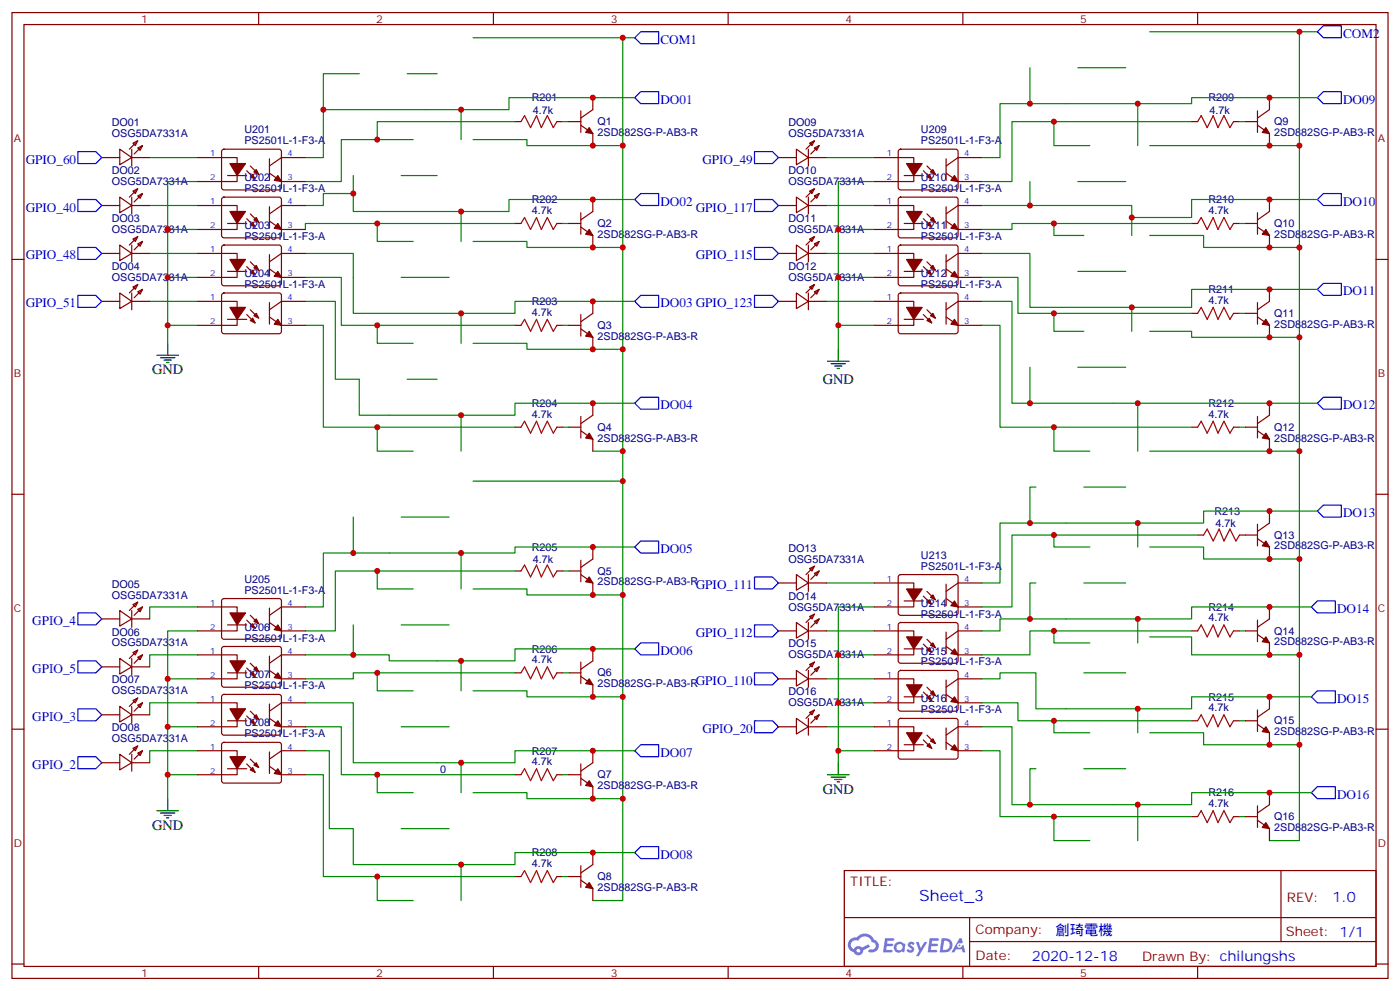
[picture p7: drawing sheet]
<svg xmlns="http://www.w3.org/2000/svg" width="412mm" height="292mm" viewBox="0 0 412 292" stroke-linecap="round" stroke-linejoin="round" font-family="sans-serif">
<g fill="none" stroke="#870000" stroke-width=".35">
<path d="M3.5 3.7h405.4v284.3h-405.4zM7.1 7.2h398.2v277.3h-398.2zM76.2 3.7v3.5M145.3 3.7v3.5M214.5 3.7v3.5M283.6 3.7v3.5M352.8 3.7v3.5M3.5 76.4h3.6M405.3 76.4h3.6M3.5 145.5h3.6M405.3 145.5h3.6M3.5 214.7h3.6"/>
<path d="M405.3 214.7h3.6M248.7 256.3h156.6v28.2h-156.6zM377.3 256.3v20.9M248.7 270.1h156.5M285.6 277.2h119.6M285.6 270.1v14.2M3.5 283.8h3.6M76.2 284.5v3.5M145.3 284.5v3.5M214.5 284.5v3.5M283.6 284.5v3.5M352.8 284.5v3.5"/>
<path d="M405.3 283.8h3.6"/>
</g>
<g fill="#5487ff">
<path d="M267.7 277.5a1.22 1.22 0 0 1 1.7 .2l-.4 .6a.47 .47 0 0 0-.3-.4 .47 .47 0 0 0-.5 .2l.1 .2a1.14 1.14 0 0 1 .8 1.8 1.14 1.14 0 0 1-1.9 0l-.2-.2 .5-.6 .7 .5a.29 .29 0 0 0 .3-.3 .29 .29 0 0 0-.2-.3 1.04 1.04 0 0 1-.6-1.7z"/>
<path d="M260.7 276.2h2.4l.3 .2-.2 .5-1.8 .1-.1 .8h1.5l.3 .4-.3 .4h-1.6l-.2 1.1h1.7l.2 .3-.2 .3-2.6 .1z"/>
<path d="M273.8 276.2h2.4l.3 .2-.1 .5-1.8 .1-.2 .8h1.6l.3 .4-.4 .4-1.6-.1-.1 1.1 1.7 .1 .2 .3-.2 .3-2.6 .1z"/>
<path d="M282.6 276.2h.7l.3 1.3-.6 .3a.69 .69 0 0 0-1 .3 .69 .69 0 0 0 .4 .9 .69 .69 0 0 0 .9-.6l.5-.2 .6 2.2h-.8l-.2-.9h-1.8l-.5 .9h-.8z"/>
<path d="M269.8 277.3h.8l.6 1.8 1.1-1.8h.9l-2.6 4.2h-.8l.9-1.5z"/>
<path d="M277.4 276.2l-.6 4.2h1.3a2.11 2.11 0 0 0 2.5-2.1 2.11 2.11 0 0 0-2.5-2.1zM278.1 277a1.39 1.39 0 0 1 1.7 1.4 1.39 1.39 0 0 1-1.8 1.2h-.3z"/>
<path d="M263.7 277.8a1.54 1.54 0 0 0-.1 2.2 1.54 1.54 0 0 0 2.2 .1l.6 .3 .3-2.3-.2-.3h-.4a1.49 1.49 0 0 0-2.4 0zM264 278.8a.94 .94 0 0 1 1.8 0 .94 .94 0 0 1-1.8 0z"/>
<path d="M250.4 276.6a2.18 2.18 0 0 0 1.1 3.7 1.44 1.44 0 0 0 1.6 .9 1.44 1.44 0 0 0 1.2-1.4l2-1.1-.5-.7-1.9 1a1.47 1.47 0 0 0-2.4 .4 1.39 1.39 0 0 1-.7-1.9 1.39 1.39 0 0 1 2-.5 2.12 2.12 0 0 1 2.2-1.3 2.12 2.12 0 0 1 1.9 1.7 1.14 1.14 0 0 1 1.1 1.4 1.14 1.14 0 0 1-1.7 .7 .43 .43 0 0 0-.5 .4 .43 .43 0 0 0 .4 .5 1.98 1.98 0 0 0 2.5-1.2 1.98 1.98 0 0 0-1.2-2.6 3.1 3.1 0 0 0-5.3-.6l-.9 .1zM252.3 279.9a.55 .55 0 0 1 1.1 0 .55 .55 0 0 1-1.1 0z"/>
<circle cx="282.6" cy="278.3" r=".26"/>
</g>
<g fill="none" stroke="#a10000" stroke-width=".35">
<path d="M153.5 35.8l1-1.8 1.8 3.6 1.7-3.6 1.5 3.6 1.7-3.6 1.8 3.6 1-1.8M352.8 35.8l1-1.8 1.8 3.6 1.8-3.6 1.4 3.6 1.7-3.6 1.8 3.6 1.1-1.8M153.5 65.8l1-1.8 1.8 3.6 1.7-3.6 1.5 3.6 1.7-3.6 1.8 3.6 1-1.8M352.8 65.8l1-1.8 1.8 3.6 1.8-3.6 1.4 3.6 1.7-3.6 1.8 3.6 1.1-1.8M153.5 95.8l1-1.8 1.8 3.5 1.7-3.5 1.5 3.5 1.7-3.5 1.8 3.5 1-1.7M352.8 92.3l1-1.8 1.8 3.5 1.8-3.5 1.4 3.5 1.7-3.5 1.8 3.5 1.1-1.7M153.5 125.8l1-1.8 1.8 3.5 1.7-3.5 1.5 3.5 1.7-3.5 1.8 3.5 1-1.7M352.8 125.8l1-1.8 1.8 3.5 1.8-3.5 1.4 3.5 1.7-3.5 1.8 3.5 1.1-1.7M354.5 157.5l1.1-1.7 1.8 3.5 1.7-3.5 1.4 3.5 1.8-3.5 1.8 3.5 1-1.8M153.5 168.1l1-1.8 1.8 3.6 1.7-3.6 1.5 3.6 1.7-3.6 1.8 3.6 1-1.8M153.5 198.1l1-1.8 1.8 3.5 1.7-3.5 1.5 3.5 1.7-3.5 1.8 3.5 1-1.7M352.8 185.7l1-1.7 1.8 3.5 1.8-3.5 1.4 3.5 1.7-3.5 1.8 3.5 1.1-1.8"/>
<path d="M352.8 212.2l1-1.8 1.8 3.6 1.8-3.6 1.4 3.6 1.7-3.6 1.8 3.6 1.1-1.8M153.5 228.1l1-1.8 1.8 3.5 1.7-3.5 1.5 3.5 1.7-3.5 1.8 3.5 1-1.7M153.5 258.1l1-1.8 1.8 3.5 1.7-3.5 1.5 3.5 1.7-3.5 1.8 3.5 1-1.7M352.8 240.4l1-1.7 1.8 3.5 1.8-3.5 1.4 3.5 1.7-3.5 1.8 3.5 1.1-1.8"/>
</g>
<g fill="none" stroke="#870000" stroke-width=".35">
<path d="M151.7 35.8h1.8M164 35.8h1.8M167.6 35.8h3.5M171.1 36.9l3.5 2.4v3.6M171.1 32.6v6.4M174.6 28.8v3.5l-3.5 2.4M351 35.8h1.8M363.4 35.8h1.7M366.9 35.8h3.5M370.4 36.9l3.5 2.4v3.6M370.4 32.6v6.4M373.9 28.8v3.5l-3.5 2.4"/>
<path d="M30 46.4h5.3M35.3 43.9l3.5 2.5-3.5 2.1zM35.3 58l3.5 2.5-3.5 2.1zM38.8 46.4h5.3M38.8 43.9v5M38.8 58v5M39.2 42.2l1.4-.7-.7 1.4zM39.2 56.3l1.4-.7-.7 1.4zM40.6 43.6l1.4-.7-.7 1.4zM40.6 57.7l1.4-.7-.7 1.4zM40.6 41.5l-2.5 2.4M40.6 55.6l-2.5 2.4"/>
<path d="M42 42.9l-2.5 2.4M42 57l-2.5 2.4M58.2 46.4h11.6v7h-11.6M65.5 44.1l.5-.2 16.5 .1 .4 .6-.1 10.9-.6 .4-16.5-.1-.4-.6v-10.6zM65.5 58.2l.5-.2 16.5 .1 .4 .6-.1 10.9-.6 .4h-16.5l-.4-.7v-10.6zM67 51.7h5.7M72.7 50.3l2.4 2.4M73.7 48.9l2.5 2.4M79.4 51l3.5 2.4h7.1M79.4 46.7v6.4M90 46.4h-7.1l-3.5 2.5M174.6 58.7v3.6l-3.5 2.4"/>
<path d="M229.3 46.4h5.3M234.6 43.9l3.5 2.5-3.5 2.1zM234.6 58l3.5 2.5-3.5 2.1zM238.1 46.4h5.3M238.1 43.9v5M238.1 58v5M238.5 42.2l1.4-.7-.7 1.4zM238.5 56.3l1.4-.7-.7 1.4zM239.9 43.6l1.4-.7-.7 1.4zM239.9 57.7l1.4-.7-.7 1.4zM239.9 41.5l-2.5 2.4M239.9 55.6l-2.5 2.4"/>
<path d="M241.3 42.9l-2.5 2.4M241.3 57l-2.5 2.4M257.5 46.4h11.7v7h-11.7M264.8 44.1l.5-.2 16.5 .1 .4 .6v10.9l-.7 .4-16.5-.1-.4-.6v-10.6zM264.8 58.2l.5-.2 16.5 .1 .4 .6v10.9l-.7 .4h-16.5l-.4-.7v-10.6zM266.3 51.7h5.7M272 50.3l2.5 2.4M273 48.9l2.5 2.4M278.7 51l3.5 2.4h7.1M278.7 46.7v6.4M289.3 46.4h-7.1l-3.5 2.5M373.9 58.7v3.6l-3.5 2.4"/>
<path d="M30 60.5h5.3M30 74.6h5.3M35.3 72.1l3.5 2.5-3.5 2.1zM38.8 72.1v5M38.8 60.5h5.3M38.8 74.6h5.3M39.2 70.4l1.4-.7-.7 1.4zM40.6 71.8l1.4-.7-.7 1.4zM40.6 69.7l-2.5 2.4M42 71.1l-2.5 2.5M58.2 60.5h11.6v7.1h-11.6M58.2 74.6h11.6v7.1h-11.6"/>
<path d="M65.5 72.3l.5-.2 16.5 .1 .4 .6-.1 10.9-.6 .4h-16.5l-.4-.7v-10.6zM67 65.8h5.7M67 79.9h5.7M72.7 64.4l2.4 2.5M72.7 78.5l2.4 2.5M73.7 63l2.5 2.4M73.7 77.1l2.5 2.5M79.4 60.9v6.3M79.4 75v6.3M79.4 65.1l3.5 2.5h7.1M79.4 79.2l3.5 2.5h7.1M90 60.5h-7.1l-3.5 2.5"/>
<path d="M90 74.6h-7.1l-3.5 2.5M151.7 65.8h1.8M164 65.8h1.8M167.6 65.8h3.5M171.1 66.9l3.5 2.4v3.5M171.1 62.6v6.4M229.3 60.5h5.3M229.3 74.6h5.3M234.6 72.1l3.5 2.5-3.5 2.1zM238.1 60.5h5.3M238.1 74.6h5.3M238.1 72.1v5"/>
<path d="M238.5 70.4l1.4-.7-.7 1.4zM239.9 71.8l1.4-.7-.7 1.4zM239.9 69.7l-2.5 2.4M241.3 71.1l-2.5 2.5M257.5 60.5h11.7v7.1h-11.7M257.5 74.6h11.7v7.1h-11.7M264.8 72.3l.5-.2 16.5 .1 .4 .6v10.9l-.7 .4h-16.5l-.4-.7v-10.6zM266.3 65.8h5.7M266.3 79.9h5.7M272 64.4l2.5 2.5M272 78.5l2.5 2.5M273 63l2.5 2.4"/>
<path d="M273 77.1l2.5 2.5M278.7 65.1l3.5 2.5h7.1M278.7 79.2l3.5 2.5h7.1M278.7 60.9v6.3M278.7 75v6.3M289.3 60.5h-7.1l-3.5 2.5M289.3 74.6h-7.1l-3.5 2.5M351 65.8h1.8M363.4 65.8h1.7M366.9 65.8h3.5M370.4 66.9l3.5 2.4v3.5M370.4 62.6v6.4"/>
<path d="M30 88.7h5.3M35.3 86.3l3.5 2.4-3.5 2.1zM38.8 86.3v4.9M38.8 88.7h5.3M39.2 84.5l1.4-.7-.7 1.4zM40.6 85.9l1.4-.7-.7 1.4zM40.6 83.8l-2.5 2.5M42 85.2l-2.5 2.5M58.2 88.7h11.6v7.1h-11.6M65.5 86.5l.5-.2h16.5l.4 .7-.1 10.8-.6 .4h-16.5l-.4-.7v-10.5zM67 94h5.7M72.7 92.6l2.4 2.5"/>
<path d="M73.7 91.2l2.5 2.5M79.4 93.3l3.5 2.5h7.1M79.4 89.1v6.3M90 88.7h-7.1l-3.5 2.5M151.7 95.8h1.8M164 95.8h1.8M167.6 95.8h3.5M171.1 96.8l3.5 2.5v3.5M171.1 92.6v6.4M174.6 88.7v3.6l-3.5 2.4M229.3 88.7h5.3M234.6 86.3l3.5 2.4-3.5 2.1z"/>
<path d="M238.1 88.7h5.3M238.1 86.3v4.9M238.5 84.5l1.4-.7-.7 1.4zM239.9 85.9l1.4-.7-.7 1.4zM239.9 83.8l-2.5 2.5M241.3 85.2l-2.5 2.5M257.5 88.7h11.7v7.1h-11.7M264.8 86.5l.5-.2h16.5l.4 .7v10.8l-.7 .4h-16.5l-.4-.7v-10.5zM266.3 94h5.7M272 92.6l2.5 2.5M273 91.2l2.5 2.5M278.7 93.3l3.5 2.5h7.1"/>
<path d="M278.7 89.1v6.3M289.3 88.7h-7.1l-3.5 2.5M351 92.3h1.8M363.4 92.3h1.7M366.9 92.3h3.5M370.4 93.3l3.5 2.5v3.5M370.4 89.1v6.3M373.9 85.2v3.5l-3.5 2.5M174.6 118.7v3.5l-3.5 2.5M373.9 118.7v3.5l-3.5 2.5M151.7 125.8h1.8M164 125.8h1.8"/>
<path d="M167.6 125.8h3.5M171.1 126.8l3.5 2.5v3.5M171.1 122.6v6.3M351 125.8h1.8M363.4 125.8h1.7M366.9 125.8h3.5M370.4 126.8l3.5 2.5v3.5M370.4 122.6v6.3M352.8 157.5h1.7M365.1 157.5h5.3M370.4 158.6l3.5 2.4v3.6M370.4 154.3v6.4"/>
<path d="M373.9 150.5v3.5l-3.5 2.5M35.3 179.7l3.5 2.5-3.5 2.1zM38.8 179.7v5M39.2 178l1.4-.7-.7 1.4zM40.6 179.4l1.4-.7-.7 1.4zM40.6 177.3l-2.5 2.4M42 178.7l-2.5 2.5M58.2 178.7h11.6v7h-11.6M65.5 176.4l.5-.2 16.5 .1 .4 .6-.1 10.9-.6 .4-16.5-.1-.4-.6v-10.6zM79.4 179v6.4M90 178.7h-7.1l-3.5 2.5M151.7 168.1h1.8"/>
<path d="M164 168.1h1.8M167.6 168.1h3.5M171.1 169.2l3.5 2.4v3.6M171.1 164.9v6.4M174.6 161v3.6l-3.5 2.4M229.3 171.6h5.3M234.6 169.2l3.5 2.4-3.5 2.1zM238.1 169.2v4.9M238.1 171.6h5.3M238.5 167.4l1.4-.7-.7 1.4zM239.9 168.8l1.4-.7-.7 1.4zM239.9 166.7l-2.5 2.5"/>
<path d="M241.3 168.1l-2.5 2.5M257.5 171.6h11.7v7.1h-11.7M264.8 169.4l.5-.2h16.5l.4 .7v10.8l-.7 .5-16.5-.1-.4-.7v-10.5zM266.3 176.9h5.7M272 175.5l2.5 2.5M273 174.1l2.5 2.5M278.7 176.2l3.5 2.5h7.1M278.7 172v6.3M289.3 171.6h-7.1l-3.5 2.5M373.9 178.7v3.5l-3.5 2.5M30 182.2h5.3M30 196.3h5.3"/>
<path d="M35.3 193.9l3.5 2.4-3.5 2.1zM38.8 193.9v4.9M38.8 182.2h5.3M38.8 196.3h5.3M39.2 192.1l1.4-.7-.7 1.4zM40.6 193.5l1.4-.7-.7 1.4zM40.6 191.4l-2.5 2.5M42 192.8l-2.5 2.5M58.2 192.8h11.6v7h-11.6M65.5 190.5l.5-.2 16.5 .1 .4 .6-.1 10.9-.6 .4h-16.5l-.4-.7v-10.6zM67 198.1h5.7M67 184h5.7"/>
<path d="M72.7 182.6l2.4 2.4M72.7 196.7l2.4 2.4M73.7 181.2l2.5 2.4M73.7 195.3l2.5 2.4M79.4 183.3l3.5 2.4h7.1M79.4 197.4l3.5 2.4h7.1M79.4 193.1v6.4M90 192.8h-7.1l-3.5 2.5M151.7 198.1h1.8M164 198.1h1.8M167.6 198.1h3.5M171.1 199.1l3.5 2.5v3.5"/>
<path d="M171.1 194.9v6.4M174.6 191v3.6l-3.5 2.4M229.3 185.7h5.3M229.3 199.8h5.3M234.6 183.3l3.5 2.4-3.5 2.2zM234.6 197.4l3.5 2.4-3.5 2.2zM238.1 185.7h5.3M238.1 183.3v4.9M238.1 197.4v4.9M238.1 199.8h5.3M238.5 181.5l1.4-.7-.7 1.4zM238.5 195.6l1.4-.7-.7 1.4z"/>
<path d="M239.9 182.9l1.4-.7-.7 1.4zM239.9 197l1.4-.7-.7 1.4zM239.9 180.8l-2.5 2.5M239.9 194.9l-2.5 2.5M241.3 182.2l-2.5 2.5M241.3 196.3l-2.5 2.5M257.5 185.7h11.7v7.1h-11.7M257.5 199.8h11.7v7.1h-11.7M264.8 183.5l.5-.2h16.5l.4 .7v10.8l-.7 .5-16.5-.1-.4-.6v-10.6zM264.8 197.6l.5-.2h16.5l.4 .7v10.8l-.7 .5-16.5-.1-.4-.6v-10.6zM266.3 191h5.7M272 189.6l2.5 2.5"/>
<path d="M273 188.2l2.5 2.5M278.7 190.3l3.5 2.5h7.1M278.7 186.1v6.3M289.3 185.7h-7.1l-3.5 2.5M289.3 199.8h-7.1l-3.5 2.5M351 185.7h1.8M363.4 185.7h1.7M366.9 185.7h3.5M370.4 186.8l3.5 2.5v3.5M370.4 182.6v6.3M30 210.4h5.3M35.3 208l3.5 2.4-3.5 2.1z"/>
<path d="M38.8 208v4.9M38.8 210.4h5.3M39.2 206.2l1.4-.7-.7 1.4zM40.6 207.6l1.4-.7-.7 1.4zM40.6 205.5l-2.5 2.5M40.6 219.6l-2.5 2.5M42 206.9l-2.5 2.5M58.2 206.9h11.6v7.1h-11.6M65.5 204.6l.5-.2 16.5 .1 .4 .6-.1 10.9-.6 .4h-16.5l-.4-.7v-10.6zM65.5 218.8l.5-.3 16.5 .1 .4 .7-.1 10.8-.6 .4h-16.5l-.4-.7v-10.5zM67 212.2h5.7M72.7 210.8l2.4 2.5"/>
<path d="M73.7 209.4l2.5 2.4M79.4 211.5l3.5 2.5h7.1M79.4 207.3v6.3M90 206.9h-7.1l-3.5 2.5M229.3 214h5.3M234.6 211.5l3.5 2.5-3.5 2.1zM238.1 211.5v4.9M238.1 214h5.3M238.5 209.7l1.4-.7-.7 1.4zM239.9 211.1l1.4-.7-.7 1.4zM239.9 209l-2.5 2.5M241.3 210.4l-2.5 2.5"/>
<path d="M257.5 214h11.7v7h-11.7M264.8 211.7l.5-.2h16.5l.4 .7v10.9l-.7 .4-16.5-.1-.4-.6v-10.6zM266.3 205.1h5.7M266.3 219.3h5.7M272 203.7l2.5 2.5M272 217.8l2.5 2.5M273 202.3l2.5 2.5M273 216.4l2.5 2.5M278.7 204.4l3.5 2.5h7.1M278.7 218.5l3.5 2.5h7.1M278.7 200.2v6.4M278.7 214.3v6.4"/>
<path d="M289.3 214h-7.1l-3.5 2.4M351 212.2h1.8M363.4 212.2h1.7M366.9 212.2h3.5M370.4 213.3l3.5 2.4v3.6M370.4 209v6.4M373.9 205.1v3.6l-3.5 2.4M30 224.5h5.3M35.3 222.1l3.5 2.4-3.5 2.2zM38.8 222.1v4.9M38.8 224.5h5.3M39.2 220.3l1.4-.7-.7 1.4z"/>
<path d="M40.6 221.7l1.4-.7-.7 1.4zM42 221l-2.5 2.5M58.2 221h11.6v7.1h-11.6M67 226.3h5.7M72.7 224.9l2.4 2.5M73.7 223.5l2.5 2.5M79.4 225.6l3.5 2.5h7.1M79.4 221.4v6.3M90 221h-7.1l-3.5 2.5M151.7 228.1h1.8M164 228.1h1.8M167.6 228.1h3.5"/>
<path d="M171.1 229.1l3.5 2.5v3.5M171.1 224.9v6.3M174.6 221v3.5l-3.5 2.5M370.4 237.2v6.4M373.9 233.4v3.5l-3.5 2.5M151.7 258.1h1.8M164 258.1h1.8M167.6 258.1h3.5M171.1 259.1l3.5 2.5v3.5M171.1 254.9v6.3M174.6 251v3.5l-3.5 2.5M351 240.4h1.8"/>
<path d="M363.4 240.4h1.7M366.9 240.4h3.5M370.4 241.5l3.5 2.4v3.6"/>
</g>
<g fill="none" stroke="#008700" stroke-width=".35">
<path d="M139.3 11.1h44.1M187 11.1h-3.6v31.8h-28.2v-1.8h-15.9M303.4 19.9v10.6M317.5 19.9h14.1M338.7 9.3h49.4M382.8 9.3v33.6M105.8 21.7h-10.6v24.7h-5.2M119.9 21.7h8.9M135.8 32.3v8.8M151.7 35.8h-40.6v5.3h-10.6v12.3h-10.5M165.8 35.8h1.8M187 28.8h-37.1v3.5h-54.7"/>
<path d="M310.4 35.8v7.1h10.6M335.1 30.5v12.4M351 35.8h-52.9v17.6h-8.8M365.1 35.8h1.8M388.1 28.8h-37.1v1.7h-56.4v15.9h-5.3M44.1 46.4h14.1M58.2 53.4h-8.8v14.2M104.1 51.7v10.6h45.8v-3.6h37.1M104.1 57h-8.9v3.5h-5.2M111.1 41.1h10.6M118.2 51.7h10.6M183.4 42.9v29.9"/>
<path d="M243.4 46.4h14.1M257.5 53.4h-10.6v14.2M303.4 53.4v7.1M317.5 53.4h14.1M338.7 42.9h44.1M382.8 42.9v29.9h-28.3v-3.5h-15.8M388.1 58.7h-37.1v5.3h-17.6v-3.5h-44.1M44.1 74.6h14.1M44.1 60.5h14.1M49.4 67.6v14.1h8.8M49.4 67.6h8.8M90 74.6h14.1v17.7h47.6v-3.6h35.3"/>
<path d="M111.1 65.8h-21.1v1.8M135.8 62.3v8.8M139.3 71.1h15.9v1.7h28.2v60h-8.8M151.7 65.8h-40.6v5.3h10.6M165.8 65.8h1.8M243.4 74.6h14.1M243.4 60.5h14.1M257.5 67.6h-10.6v14.1M289.3 74.6h14.1v15.9h47.6v-5.3h37.1M310.4 65.8v3.5h8.9M317.5 79.9h14.1M333.4 64v5.3"/>
<path d="M351 65.8h-52.9v1.8h-8.8M365.1 65.8h1.8M382.8 72.8v26.5h-31.8v-1.8h-12.3M44.1 88.7h14.1M49.4 81.7v14.1h8.8M49.4 95.8v5.3M90 95.8h5.2v30h56.5M90 81.7h10.5v14.1h51.2M90 88.7h8.8v23h7v10.5h45.9v-3.5h35.3M111.1 95.8v5.3h10.6M118.2 81.7h14.1M135.8 92.3v8.8"/>
<path d="M165.8 95.8h1.8M243.4 88.7h14.1M246.9 95.8v7M257.5 81.7h-10.6v14.1h10.6M289.3 81.7h10.6v10.6h51.1M289.3 95.8h5.3v30h56.4M289.3 88.7h8.8v30h90M310.4 92.3v5.2h8.9M333.4 90.5v7M365.1 92.3h1.8M382.8 99.3v33.5M119.9 111.7h8.9"/>
<path d="M139.3 101.1h15.9v1.7h28.2M303.4 108.1v10.6M317.5 108.1h14.1M335.1 118.7v14.1M111.1 125.8v7h10.6M135.8 122.2v10.6M165.8 125.8h1.8M183.4 132.8v72.3M310.4 125.8v7h10.6M338.7 132.8h44.1v31.8M365.1 125.8h1.8M104.1 152.2v10.6"/>
<path d="M118.2 152.2h14.1M139.3 141.6h44.1M305.2 143.4h-1.8v10.6M310.4 157.5v3.5h10.6M319.3 143.4h12.3M335.1 154v7M352.8 157.5h-54.7v21.2h-8.8M388.1 150.5h-33.6v3.5h-59.9v17.6h-5.3M58.2 178.7h-14.1v3.5M111.1 168.1v5.3h10.6M135.8 162.8v10.6M139.3 173.4h15.9v1.8h28.2"/>
<path d="M151.7 168.1h-52.9v17.6h-8.8M165.8 168.1h1.8M187 161h-35.3v1.8h-56.5v15.9h-5.2M243.4 171.6h14.1M257.5 178.7h-10.6v14.1M305.2 171.6h-1.8v10.6M319.3 171.6h12.3M338.7 161h15.8v3.6h28.3M382.8 164.6v54.7h-28.3v-3.6h-15.8M386.3 178.7h-35.3v3.5h-56.4v3.5h-5.3M49.4 199.8v14.2h8.8M58.2 192.8h-14.1v3.5"/>
<path d="M58.2 185.7h-8.8v14.1h8.8M104.1 184v8.8M111.1 198.1v5.3h10.6M118.2 184h14.1M135.8 194.6v8.8M151.7 198.1h-47.6v1.7h-14.1M165.8 198.1h1.8M187 191h-35.3v3.6h-37v-1.8h-24.7M243.4 199.8h14.1M243.4 185.7h14.1M257.5 192.8h-10.6v14.1M289.3 199.8h5.3v-1.7h10.6v10.6h45.8v-3.6h35.3"/>
<path d="M310.4 185.7v3.6h10.6M319.3 198.1h12.3M335.1 182.2v7.1M338.7 187.5h12.3v5.3h31.8M351 185.7h-47.6v7.1h-14.1M365.1 185.7h1.8M49.4 214v14.1h8.8M58.2 206.9h-14.1v3.5M90 214h10.5v14.1h51.2M90 206.9h14.1v17.6h47.6v-3.5h35.3M118.2 214h14.1M139.3 203.4h15.9v1.7h28.2v30h-28.2v-1.7h-15.9"/>
<path d="M243.4 214h14.1M257.5 206.9h-10.6v14.1h10.6M289.3 206.9h10.6v5.3h51.1M289.3 214h8.8v22.9h52.9v-3.5h35.3M310.4 212.2v3.5h10.6M335.1 208.7v7M365.1 212.2h1.8M382.8 219.3v28.2h-8.9M49.4 228.1v7M58.2 221h-14.1v3.5M90 221h7v22.9h7.1v10.6h47.6v-3.5h35.3M90 228.1h5.2v30h15.9"/>
<path d="M111.1 228.1v5.3h10.6M135.8 224.5v8.9M165.8 228.1h1.8M183.4 235.1v30h-8.8M246.9 221v3.5M289.3 221h5.3v19.4h56.4M305.2 226.3h-1.8v10.6M319.3 226.3h12.3M335.1 236.9v10.6M118.2 243.9h14.1M135.8 254.5v10.6M151.7 258.1h-40.6v7h10.6"/>
<path d="M165.8 258.1h1.8M310.4 240.4v7.1h10.6M365.1 240.4h1.8"/>
</g>
<g fill="none" stroke="#000" stroke-width=".35">
<path d="M46.2 104.6h6.4M47.3 105.3h4.2M48.3 106h2.1M49 106.7h.7M49.4 101.1v3.5M243.8 106.4h6.3M244.8 107.1h4.3M245.9 107.8h2.1M246.6 108.5h.7M246.9 102.8v3.6M46.2 238.7h6.4M47.3 239.4h4.2"/>
<path d="M49.4 235.1v3.6M243.8 228.1h6.3M244.8 228.8h4.3M245.9 229.5h2.1M246.6 230.2h.7M246.9 224.5v3.6M48.3 240.1h2.1M49 240.8h.7"/>
</g>
<g fill="none" stroke="#00f" stroke-width=".35">
<path d="M188.7 9.3h5.3v3.6h-5.3l-1.7-1.8zM389.8 7.6h5.3v3.5h-5.3l-1.7-1.8zM187 28.8l1.7-1.8h5.3v3.5h-5.3zM389.8 27h5.3v3.5h-5.3l-1.7-1.7zM22.9 44.6h5.3l1.8 1.8-1.8 1.8h-5.3zM22.9 58.7h5.3l1.8 1.8-1.8 1.8h-5.3zM188.7 57h5.3v3.5h-5.3l-1.7-1.8zM222.2 44.6h5.3l1.8 1.8-1.8 1.8h-5.3zM222.2 58.7h5.3l1.8 1.8-1.8 1.8h-5.3zM389.8 57h5.3v3.5h-5.3l-1.7-1.8zM22.9 72.8h5.3l1.8 1.8-1.8 1.8h-5.3zM222.2 72.8h5.3l1.8 1.8-1.8 1.8h-5.3z"/>
<path d="M22.9 87h5.3l1.8 1.7-1.8 1.8h-5.3zM188.7 87h5.3v3.5h-5.3l-1.7-1.8zM222.2 87h5.3l1.8 1.7-1.8 1.8h-5.3zM389.8 83.4h5.3v3.6h-5.3l-1.7-1.8zM188.7 116.9h5.3v3.6h-5.3l-1.7-1.8zM389.8 116.9h5.3v3.6h-5.3l-1.7-1.8zM188.7 159.3h5.3v3.5h-5.3l-1.7-1.8zM389.8 148.7h5.3v3.5h-5.3l-1.7-1.7zM222.2 169.9h5.3l1.8 1.7-1.8 1.8h-5.3zM388.1 176.9h5.2v3.5h-5.2l-1.8-1.7zM22.9 180.4h5.3l1.8 1.8-1.8 1.8h-5.3zM22.9 194.6h5.3l1.8 1.7-1.8 1.8h-5.3z"/>
<path d="M188.7 189.3h5.3v3.5h-5.3l-1.7-1.8zM222.2 184h5.3l1.8 1.7-1.8 1.8h-5.3zM222.2 198.1h5.3l1.8 1.7-1.8 1.8h-5.3zM22.9 208.7h5.3l1.8 1.7-1.8 1.8h-5.3zM188.7 219.3h5.3v3.5h-5.3l-1.7-1.8zM222.2 212.2h5.3l1.8 1.8-1.8 1.7h-5.3zM388.1 203.4h5.2v3.5h-5.2l-1.8-1.8zM22.9 222.8h5.3l1.8 1.7-1.8 1.8h-5.3zM386.3 233.4l1.8-1.8h5.2v3.5h-5.2zM188.7 249.2h5.3v3.6h-5.3l-1.7-1.8z"/>
</g>
<g fill="#870000" stroke="#870000" stroke-width=".35">
<path d="M173.6 37.6l1 1.7-2.1-.3z"/>
<path d="M173.6 67.6l1 1.7-2.1-.3z"/>
<path d="M173.6 97.5l1 1.8-2.1-.3z"/>
<path d="M173.6 127.5l1 1.8-2.1-.4z"/>
<path d="M173.6 169.9l1 1.7-2.1-.3z"/>
<path d="M173.6 199.8l1 1.8-2.1-.3z"/>
<path d="M173.6 229.8l1 1.8-2.1-.4z"/>
<path d="M173.6 259.8l1 1.8-2.1-.4z"/>
<path d="M372.9 37.6l1 1.7-2.1-.3z"/>
<path d="M372.9 67.6l1 1.7-2.1-.3z"/>
<path d="M372.9 94l1 1.8-2.1-.4z"/>
<path d="M372.9 127.5l1 1.8-2.1-.4z"/>
<path d="M372.9 159.3l1 1.7-2.1-.3z"/>
<path d="M372.9 187.5l1 1.8-2.1-.4z"/>
<path d="M372.9 214l1 1.7-2.1-.3z"/>
<path d="M372.9 242.2l1 1.7-2.1-.3z"/>
<path d="M81.8 51.7l1.1 1.7-2.1-.3z"/>
<path d="M73.7 52l.7-.7 .7 1.4z"/>
<path d="M74.8 50.6l.7-.7 .7 1.4z"/>
<path d="M67.7 48.2h4.6l-2.5 3.5z"/>
<path d="M81.8 65.8l1.1 1.8-2.1-.4z"/>
<path d="M73.7 66.1l.7-.7 .7 1.5z"/>
<path d="M74.8 64.7l.7-.7 .7 1.4z"/>
<path d="M67.7 62.3h4.6l-2.5 3.5z"/>
<path d="M81.8 79.9l1.1 1.8-2.1-.4z"/>
<path d="M74.4 79.6l.7 1.4-1.4-.7z"/>
<path d="M74.8 78.8l.7-.7 .7 1.5z"/>
<path d="M67.7 76.4h4.6l-2.5 3.5z"/>
<path d="M81.8 94l1.1 1.8-2.1-.4z"/>
<path d="M73.7 94.4l.7-.7 .7 1.4z"/>
<path d="M74.8 93l.7-.7 .7 1.4z"/>
<path d="M67.7 90.5h4.6l-2.5 3.5z"/>
<path d="M81.8 184l1.1 1.7-2.1-.3z"/>
<path d="M73.7 184.3l.7-.7 .7 1.4z"/>
<path d="M74.8 182.9l.7-.7 .7 1.4z"/>
<path d="M67.7 180.4h4.6l-2.5 3.6z"/>
<path d="M81.8 198.1l1.1 1.7-2.1-.3z"/>
<path d="M74.4 197.7l.7 1.4-1.4-.7z"/>
<path d="M74.8 197l.7-.7 .7 1.4z"/>
<path d="M67.7 194.6h4.6l-2.5 3.5z"/>
<path d="M81.8 212.2l1.1 1.8-2.1-.4z"/>
<path d="M73.7 212.5l.7-.7 .7 1.5z"/>
<path d="M74.8 211.1l.7-.7 .7 1.4z"/>
<path d="M67.7 208.7h4.6l-2.5 3.5z"/>
<path d="M81.8 226.3l1.1 1.8-2.1-.4z"/>
<path d="M73.7 226.7l.7-.7 .7 1.4z"/>
<path d="M74.8 225.2l.7-.7 .7 1.5z"/>
<path d="M67.7 222.8h4.6l-2.5 3.5z"/>
<path d="M281.2 51.7l1 1.7-2.1-.3z"/>
<path d="M273 52l.8-.7 .7 1.4z"/>
<path d="M274.1 50.6l.7-.7 .7 1.4z"/>
<path d="M267.1 48.2h4.5l-2.4 3.5z"/>
<path d="M281.2 65.8l1 1.8-2.1-.4z"/>
<path d="M273 66.1l.8-.7 .7 1.5z"/>
<path d="M274.1 64.7l.7-.7 .7 1.4z"/>
<path d="M267.1 62.3h4.5l-2.4 3.5z"/>
<path d="M281.2 79.9l1 1.8-2.1-.4z"/>
<path d="M273 80.3l.8-.7 .7 1.4z"/>
<path d="M274.1 78.8l.7-.7 .7 1.5z"/>
<path d="M267.1 76.4h4.5l-2.4 3.5z"/>
<path d="M281.2 94l1 1.8-2.1-.4z"/>
<path d="M273 94.4l.8-.7 .7 1.4z"/>
<path d="M274.1 93l.7-.7 .7 1.4z"/>
<path d="M267.1 90.5h4.5l-2.4 3.5z"/>
<path d="M281.2 176.9l1 1.8-2.1-.4z"/>
<path d="M273 177.3l.8-.7 .7 1.4z"/>
<path d="M274.1 175.9l.7-.7 .7 1.4z"/>
<path d="M267.1 173.4h4.5l-2.4 3.5z"/>
<path d="M281.2 191l1 1.8-2.1-.4z"/>
<path d="M273 191.4l.8-.7 .7 1.4z"/>
<path d="M274.1 190l.7-.7 .7 1.4z"/>
<path d="M267.1 187.5h4.5l-2.4 3.5z"/>
<path d="M281.2 205.1l1 1.8-2.1-.3z"/>
<path d="M273 205.5l.8-.7 .7 1.4z"/>
<path d="M274.1 204.1l.7-.7 .7 1.4z"/>
<path d="M267.1 201.6h4.5l-2.4 3.5z"/>
<path d="M281.2 219.3l1 1.7-2.1-.3z"/>
<path d="M273 219.6l.8-.7 .7 1.4z"/>
<path d="M274.1 218.2l.7-.7 .7 1.4z"/>
<path d="M267.1 215.7h4.5l-2.4 3.6z"/>
</g>
<g fill="#c00">
<circle cx="246.9" cy="81.7" r=".88"/>
<circle cx="246.9" cy="67.6" r=".88"/>
<circle cx="246.9" cy="206.9" r=".88"/>
<circle cx="246.9" cy="192.8" r=".88"/>
<circle cx="183.4" cy="235.1" r=".88"/>
<circle cx="49.4" cy="67.6" r=".88"/>
<circle cx="49.4" cy="81.7" r=".88"/>
<circle cx="49.4" cy="95.8" r=".88"/>
<circle cx="49.4" cy="199.8" r=".88"/>
<circle cx="183.4" cy="102.8" r=".88"/>
<circle cx="246.9" cy="221" r=".88"/>
<circle cx="49.4" cy="214" r=".88"/>
<circle cx="49.4" cy="228.1" r=".88"/>
<circle cx="104.1" cy="57" r=".88"/>
<circle cx="104.1" cy="162.8" r=".88"/>
<circle cx="111.1" cy="168.1" r=".88"/>
<circle cx="382.8" cy="42.9" r=".88"/>
<circle cx="303.4" cy="30.5" r=".88"/>
<circle cx="310.4" cy="35.8" r=".88"/>
<circle cx="382.8" cy="72.8" r=".88"/>
<circle cx="303.4" cy="182.2" r=".88"/>
<circle cx="310.4" cy="240.4" r=".88"/>
<circle cx="246.9" cy="95.8" r=".88"/>
<circle cx="174.6" cy="161" r=".88"/>
<circle cx="373.9" cy="28.8" r=".88"/>
<circle cx="373.9" cy="42.9" r=".88"/>
<circle cx="373.9" cy="233.4" r=".88"/>
<circle cx="174.6" cy="72.8" r=".88"/>
<circle cx="174.6" cy="58.7" r=".88"/>
<circle cx="104.1" cy="192.8" r=".88"/>
<circle cx="183.4" cy="205.1" r=".88"/>
<circle cx="174.6" cy="205.1" r=".88"/>
<circle cx="174.6" cy="191" r=".88"/>
<circle cx="111.1" cy="198.1" r=".88"/>
<circle cx="111.1" cy="228.1" r=".88"/>
<circle cx="174.6" cy="221" r=".88"/>
<circle cx="174.6" cy="235.1" r=".88"/>
<circle cx="174.6" cy="251" r=".88"/>
<circle cx="111.1" cy="258.1" r=".88"/>
<circle cx="303.4" cy="118.7" r=".88"/>
<circle cx="310.4" cy="92.3" r=".88"/>
<circle cx="373.9" cy="72.8" r=".88"/>
<circle cx="310.4" cy="65.8" r=".88"/>
<circle cx="303.4" cy="60.5" r=".88"/>
<circle cx="303.4" cy="154" r=".88"/>
<circle cx="373.9" cy="150.5" r=".88"/>
<circle cx="310.4" cy="157.5" r=".88"/>
<circle cx="382.8" cy="192.8" r=".88"/>
<circle cx="382.8" cy="219.3" r=".88"/>
<circle cx="303.4" cy="236.9" r=".88"/>
<circle cx="373.9" cy="58.7" r=".88"/>
<circle cx="183.4" cy="132.8" r=".88"/>
<circle cx="174.6" cy="175.2" r=".88"/>
<circle cx="183.4" cy="175.2" r=".88"/>
<circle cx="382.8" cy="164.6" r=".88"/>
<circle cx="373.9" cy="164.6" r=".88"/>
<circle cx="183.4" cy="141.6" r=".88"/>
<circle cx="382.8" cy="9.3" r=".88"/>
<circle cx="310.4" cy="125.8" r=".88"/>
<circle cx="373.9" cy="118.7" r=".88"/>
<circle cx="174.6" cy="102.8" r=".88"/>
<circle cx="174.6" cy="88.7" r=".88"/>
<circle cx="111.1" cy="95.8" r=".88"/>
<circle cx="174.6" cy="118.7" r=".88"/>
<circle cx="111.1" cy="125.8" r=".88"/>
<circle cx="174.6" cy="42.9" r=".88"/>
<circle cx="174.6" cy="28.8" r=".88"/>
<circle cx="183.4" cy="72.8" r=".88"/>
<circle cx="183.4" cy="42.9" r=".88"/>
<circle cx="135.8" cy="62.3" r=".88"/>
<circle cx="135.8" cy="92.3" r=".88"/>
<circle cx="135.8" cy="122.2" r=".88"/>
<circle cx="135.8" cy="162.8" r=".88"/>
<circle cx="135.8" cy="194.6" r=".88"/>
<circle cx="135.8" cy="224.5" r=".88"/>
<circle cx="135.8" cy="254.5" r=".88"/>
<circle cx="335.1" cy="30.5" r=".88"/>
<circle cx="333.4" cy="64" r=".88"/>
<circle cx="333.4" cy="90.5" r=".88"/>
<circle cx="335.1" cy="118.7" r=".88"/>
<circle cx="373.9" cy="132.8" r=".88"/>
<circle cx="382.8" cy="99.3" r=".88"/>
<circle cx="382.8" cy="132.8" r=".88"/>
<circle cx="335.1" cy="182.2" r=".88"/>
<circle cx="335.1" cy="208.7" r=".88"/>
<circle cx="373.9" cy="178.7" r=".88"/>
<circle cx="373.9" cy="192.8" r=".88"/>
<circle cx="310.4" cy="185.7" r=".88"/>
<circle cx="373.9" cy="205.1" r=".88"/>
<circle cx="373.9" cy="219.3" r=".88"/>
<circle cx="310.4" cy="212.2" r=".88"/>
<circle cx="335.1" cy="236.9" r=".88"/>
<circle cx="335.1" cy="154" r=".88"/>
<circle cx="373.9" cy="85.2" r=".88"/>
<circle cx="373.9" cy="99.3" r=".88"/>
<circle cx="111.1" cy="65.8" r=".88"/>
<circle cx="111.1" cy="41.1" r=".88"/>
<circle cx="135.8" cy="32.3" r=".88"/>
<circle cx="183.4" cy="11.1" r=".88"/>
<circle cx="95.3" cy="32.3" r=".88"/>
</g>
<text font-size="4.6" fill="#00f" x="270.8" y="265.3">Sheet_3</text>
<g font-size="4.2">
<text x="44.8" y="110.2">GND</text>
<text x="242.4" y="113.2">GND</text>
<text x="242.4" y="233.7">GND</text>
<text x="44.8" y="244.3">GND</text>
</g>
<g font-size="4.2" fill="#00f">
<text x="392.5" y="265.6">1.0</text>
<text x="310.9" y="275.1">創琦電機</text>
<text x="304" y="282.9">2020-12-18</text>
</g>
<g font-size="3.9" fill="#00f">
<text x="395.6" y="11.1">COM2</text>
<text x="194.6" y="12.9">COM1</text>
<text x="194.6" y="30.5">DO01</text>
<text x="395.6" y="30.5">DO09</text>
<text x="7.6" y="48.2">GPIO_60</text>
<text x="206.9" y="48.2">GPIO_49</text>
<text x="7.6" y="62.3">GPIO_40</text>
<text x="194.6" y="60.5">DO02</text>
<text x="205" y="62.3">GPIO_117</text>
<text x="395.6" y="60.5">DO10</text>
<text x="7.6" y="76.4">GPIO_48</text>
<text x="205" y="76.4">GPIO_115</text>
<text x="395.6" y="87">DO11</text>
<text x="7.6" y="90.5">GPIO_51</text>
<text x="194.6" y="90.5">DO03 GPIO_123</text>
<text x="194.6" y="120.5">DO04</text>
<text x="395.6" y="120.5">DO12</text>
<text x="395.6" y="152.2">DO13</text>
<text x="194.6" y="162.8">DO05</text>
<text x="205" y="173.4">GPIO_111</text>
<text x="9.5" y="184">GPIO_4</text>
<text x="393.9" y="180.4">DO14</text>
<text x="205" y="187.5">GPIO_112</text>
<text x="194.6" y="192.8">DO06</text>
<text x="9.5" y="198.1">GPIO_5</text>
<text x="205" y="201.6">GPIO_110</text>
<text x="393.9" y="206.9">DO15</text>
<text x="9.5" y="212.2">GPIO_3</text>
<text x="206.9" y="215.7">GPIO_20</text>
<text x="9.5" y="226.3">GPIO_2</text>
<text x="194.6" y="222.8">DO07</text>
<text x="393.9" y="235.1">DO16</text>
<text x="194.6" y="252.8">DO08</text>
</g>
<g font-size="3.9" fill="#800">
<text x="250.5" y="260.9">TITLE:</text>
<text x="379.1" y="265.6">REV:</text>
<text x="287.4" y="275.1">Company:</text>
<text x="378.7" y="275.7">Sheet: 1/1</text>
<text x="287.4" y="282.8">Date:</text>
<text x="336.4" y="282.8">Drawn By: chilungshs</text>
</g>
<g font-size="3.2" fill="#800">
<text x="41.6" y="6.7">1</text>
<text x="110.8" y="6.7">2</text>
<text x="179.9" y="6.7">3</text>
<text x="249.1" y="6.7">4</text>
<text x="318.2" y="6.7">5</text>
<text x="4.1" y="41.8">A</text>
<text x="405.9" y="41.8">A</text>
<text x="4.1" y="110.9">B</text>
<text x="405.9" y="110.9">B</text>
<text x="4.1" y="180.1">C</text>
<text x="405.9" y="180.1">C</text>
<text x="4.1" y="249.2">D</text>
<text x="405.9" y="249.2">D</text>
<text x="41.6" y="287.5">1</text>
<text x="110.8" y="287.5">2</text>
<text x="179.9" y="287.5">3</text>
<text x="249.1" y="287.5">4</text>
<text x="318.2" y="287.5">5</text>
</g>
<g font-size="3.2" fill="#000080">
<text x="156.6" y="29.9">R201</text>
<text x="356" y="29.9">R209</text>
<text x="157" y="33.5">4.7k</text>
<text x="356.3" y="33.5">4.7k</text>
<text x="32.9" y="40.4">OSG5DA7331A</text>
<text x="32.9" y="37.2">DO01</text>
<text x="72" y="39.2">U201</text>
<text x="176" y="40">2SD882SG-P-AB3-R</text>
<text x="176" y="36.9">Q1</text>
<text x="232.2" y="40.4">OSG5DA7331A</text>
<text x="232.2" y="37.2">DO09</text>
<text x="271.3" y="39.2">U209</text>
<text x="375.4" y="40">2SD882SG-P-AB3-R</text>
<text x="375.4" y="36.9">Q9</text>
<text x="72" y="42.5">PS2501L-1-F3-A</text>
<text x="271.3" y="42.5">PS2501L-1-F3-A</text>
<text x="32.9" y="51.3">DO02</text>
<text x="72" y="53.3">U202</text>
<text x="232.2" y="51.3">DO10</text>
<text x="271.3" y="53.3">U210</text>
<text x="32.9" y="54.5">OSG5DA7331A</text>
<text x="72" y="56.6">PS2501L-1-F3-A</text>
<text x="156.6" y="59.9">R202</text>
<text x="232.2" y="54.5">OSG5DA7331A</text>
<text x="271.3" y="56.6">PS2501L-1-F3-A</text>
<text x="356" y="59.9">R210</text>
<text x="32.9" y="65.4">DO03</text>
<text x="156.6" y="63">4.7k</text>
<text x="232.2" y="65.4">DO11</text>
<text x="356" y="63">4.7k</text>
<text x="32.9" y="68.6">OSG5DA7331A</text>
<text x="72" y="70.7">PS2501L-1-F3-A</text>
<text x="72" y="67.4">U203</text>
<text x="176" y="70">2SD882SG-P-AB3-R</text>
<text x="176" y="66.9">Q2</text>
<text x="232.2" y="68.6">OSG5DA7331A</text>
<text x="271.3" y="70.7">PS2501L-1-F3-A</text>
<text x="271.3" y="67.4">U211</text>
<text x="375.4" y="70">2SD882SG-P-AB3-R</text>
<text x="375.4" y="66.9">Q10</text>
<text x="32.9" y="82.7">OSG5DA7331A</text>
<text x="32.9" y="79.5">DO04</text>
<text x="72" y="81.6">U204</text>
<text x="232.2" y="82.7">OSG5DA7331A</text>
<text x="232.2" y="79.5">DO12</text>
<text x="271.3" y="81.6">U212</text>
<text x="72" y="84.8">PS2501L-1-F3-A</text>
<text x="156.6" y="89.8">R203</text>
<text x="271.3" y="84.8">PS2501L-1-F3-A</text>
<text x="356" y="89.4">4.7k</text>
<text x="356" y="86.3">R211</text>
<text x="156.6" y="93">4.7k</text>
<text x="375.4" y="93.3">Q11</text>
<text x="176" y="100">2SD882SG-P-AB3-R</text>
<text x="176" y="96.8">Q3</text>
<text x="375.4" y="96.5">2SD882SG-P-AB3-R</text>
<text x="156.6" y="119.8">R204</text>
<text x="356" y="119.8">R212</text>
<text x="156.6" y="122.9">4.7k</text>
<text x="356" y="122.9">4.7k</text>
<text x="176" y="130">2SD882SG-P-AB3-R</text>
<text x="176" y="126.8">Q4</text>
<text x="375.4" y="130">2SD882SG-P-AB3-R</text>
<text x="375.4" y="126.8">Q12</text>
<text x="357.7" y="151.6">R213</text>
<text x="358.1" y="155.2">4.7k</text>
<text x="375.4" y="161.7">2SD882SG-P-AB3-R</text>
<text x="375.4" y="158.6">Q13</text>
<text x="156.6" y="162.2">R205</text>
<text x="157" y="165.7">4.7k</text>
<text x="232.2" y="165.6">OSG5DA7331A</text>
<text x="232.2" y="162.4">DO13</text>
<text x="271.3" y="167.7">PS2501L-1-F3-A</text>
<text x="271.3" y="164.5">U213</text>
<text x="32.9" y="173">DO05</text>
<text x="72" y="171.5">U205</text>
<text x="176" y="172.3">2SD882SG-P-AB3-R</text>
<text x="176" y="169.2">Q5</text>
<text x="32.9" y="176.2">OSG5DA7331A</text>
<text x="72" y="174.7">PS2501L-1-F3-A</text>
<text x="232.2" y="179.7">OSG5DA7331A</text>
<text x="232.2" y="176.5">DO14</text>
<text x="271.3" y="178.6">U214</text>
<text x="356" y="179.8">R214</text>
<text x="72" y="185.6">U206</text>
<text x="271.3" y="181.8">PS2501L-1-F3-A</text>
<text x="356" y="182.9">4.7k</text>
<text x="32.9" y="190.3">OSG5DA7331A</text>
<text x="32.9" y="187.1">DO06</text>
<text x="72" y="188.9">PS2501L-1-F3-A</text>
<text x="232.2" y="190.6">DO15</text>
<text x="375.4" y="190">2SD882SG-P-AB3-R</text>
<text x="375.4" y="186.8">Q14</text>
<text x="156.6" y="195.3">4.7k</text>
<text x="156.6" y="192.1">R206</text>
<text x="232.2" y="193.9">OSG5DA7331A</text>
<text x="271.3" y="195.9">PS2501L-1-F3-A</text>
<text x="271.3" y="192.7">U215</text>
<text x="32.9" y="201.2">DO07</text>
<text x="72" y="203">PS2501L-1-F3-A</text>
<text x="72" y="199.7">U207</text>
<text x="176" y="202.3">2SD882SG-P-AB3-R</text>
<text x="176" y="199.1">Q6</text>
<text x="32.9" y="204.4">OSG5DA7331A</text>
<text x="232.2" y="208">OSG5DA7331A</text>
<text x="232.2" y="204.7">DO16</text>
<text x="271.3" y="206.8">U216</text>
<text x="356" y="209.4">4.7k</text>
<text x="356" y="206.3">R215</text>
<text x="32.9" y="215.3">DO08</text>
<text x="72" y="213.9">U208</text>
<text x="271.3" y="210">PS2501L-1-F3-A</text>
<text x="375.4" y="213.3">Q15</text>
<text x="32.9" y="218.5">OSG5DA7331A</text>
<text x="72" y="217.1">PS2501L-1-F3-A</text>
<text x="375.4" y="216.4">2SD882SG-P-AB3-R</text>
<text x="129.6" y="227.5">0</text>
<text x="156.6" y="225.2">4.7k</text>
<text x="156.6" y="222.1">R207</text>
<text x="176" y="232.3">2SD882SG-P-AB3-R</text>
<text x="176" y="229.1">Q7</text>
<text x="356" y="237.6">4.7k</text>
<text x="356" y="234.5">R216</text>
<text x="375.4" y="244.7">2SD882SG-P-AB3-R</text>
<text x="375.4" y="241.5">Q16</text>
<text x="156.6" y="255.2">4.7k</text>
<text x="156.6" y="252.1">R208</text>
<text x="176" y="262.3">2SD882SG-P-AB3-R</text>
<text x="176" y="259.1">Q8</text>
</g>
<g font-size="2.5" fill="#00f">
<text x="61.9" y="46">1</text>
<text x="84.7" y="46">4</text>
<text x="261.2" y="46">1</text>
<text x="284" y="46">4</text>
<text x="61.9" y="53.1">2</text>
<text x="84.7" y="53.1">3</text>
<text x="261.2" y="53.1">2</text>
<text x="284" y="53.1">3</text>
<text x="61.9" y="60.1">1</text>
<text x="84.7" y="60.1">4</text>
<text x="261.2" y="60.1">1</text>
<text x="284" y="60.1">4</text>
<text x="61.9" y="67.2">2</text>
<text x="84.7" y="67.2">3</text>
<text x="261.2" y="67.2">2</text>
<text x="284" y="67.2">3</text>
<text x="61.9" y="74.3">1</text>
<text x="84.7" y="74.3">4</text>
<text x="261.2" y="74.3">1</text>
<text x="284" y="74.3">4</text>
<text x="61.9" y="81.3">2</text>
<text x="84.7" y="81.3">3</text>
<text x="261.2" y="81.3">2</text>
<text x="284" y="81.3">3</text>
<text x="61.9" y="88.4">1</text>
<text x="84.7" y="88.4">4</text>
<text x="261.2" y="88.4">1</text>
<text x="284" y="88.4">4</text>
<text x="61.9" y="95.4">2</text>
<text x="84.7" y="95.4">3</text>
<text x="261.2" y="95.4">2</text>
<text x="284" y="95.4">3</text>
<text x="261.2" y="171.3">1</text>
<text x="284" y="171.3">4</text>
<text x="61.9" y="178.3">1</text>
<text x="84.7" y="178.3">4</text>
<text x="261.2" y="178.3">2</text>
<text x="284" y="178.3">3</text>
<text x="61.9" y="185.4">2</text>
<text x="84.7" y="185.4">3</text>
<text x="261.2" y="185.4">1</text>
<text x="284" y="185.4">4</text>
<text x="61.9" y="192.4">1</text>
<text x="84.7" y="192.4">4</text>
<text x="261.2" y="192.4">2</text>
<text x="284" y="192.4">3</text>
<text x="61.9" y="199.5">2</text>
<text x="84.7" y="199.5">3</text>
<text x="261.2" y="199.5">1</text>
<text x="284" y="199.5">4</text>
<text x="61.9" y="206.6">1</text>
<text x="84.7" y="206.6">4</text>
<text x="261.2" y="206.6">2</text>
<text x="284" y="206.6">3</text>
<text x="61.9" y="213.6">2</text>
<text x="84.7" y="213.6">3</text>
<text x="261.2" y="213.6">1</text>
<text x="284" y="213.6">4</text>
<text x="61.9" y="220.7">1</text>
<text x="84.7" y="220.7">4</text>
<text x="261.2" y="220.7">2</text>
<text x="284" y="220.7">3</text>
<text x="61.9" y="227.7">2</text>
<text x="84.7" y="227.7">3</text>
</g>
</svg>
